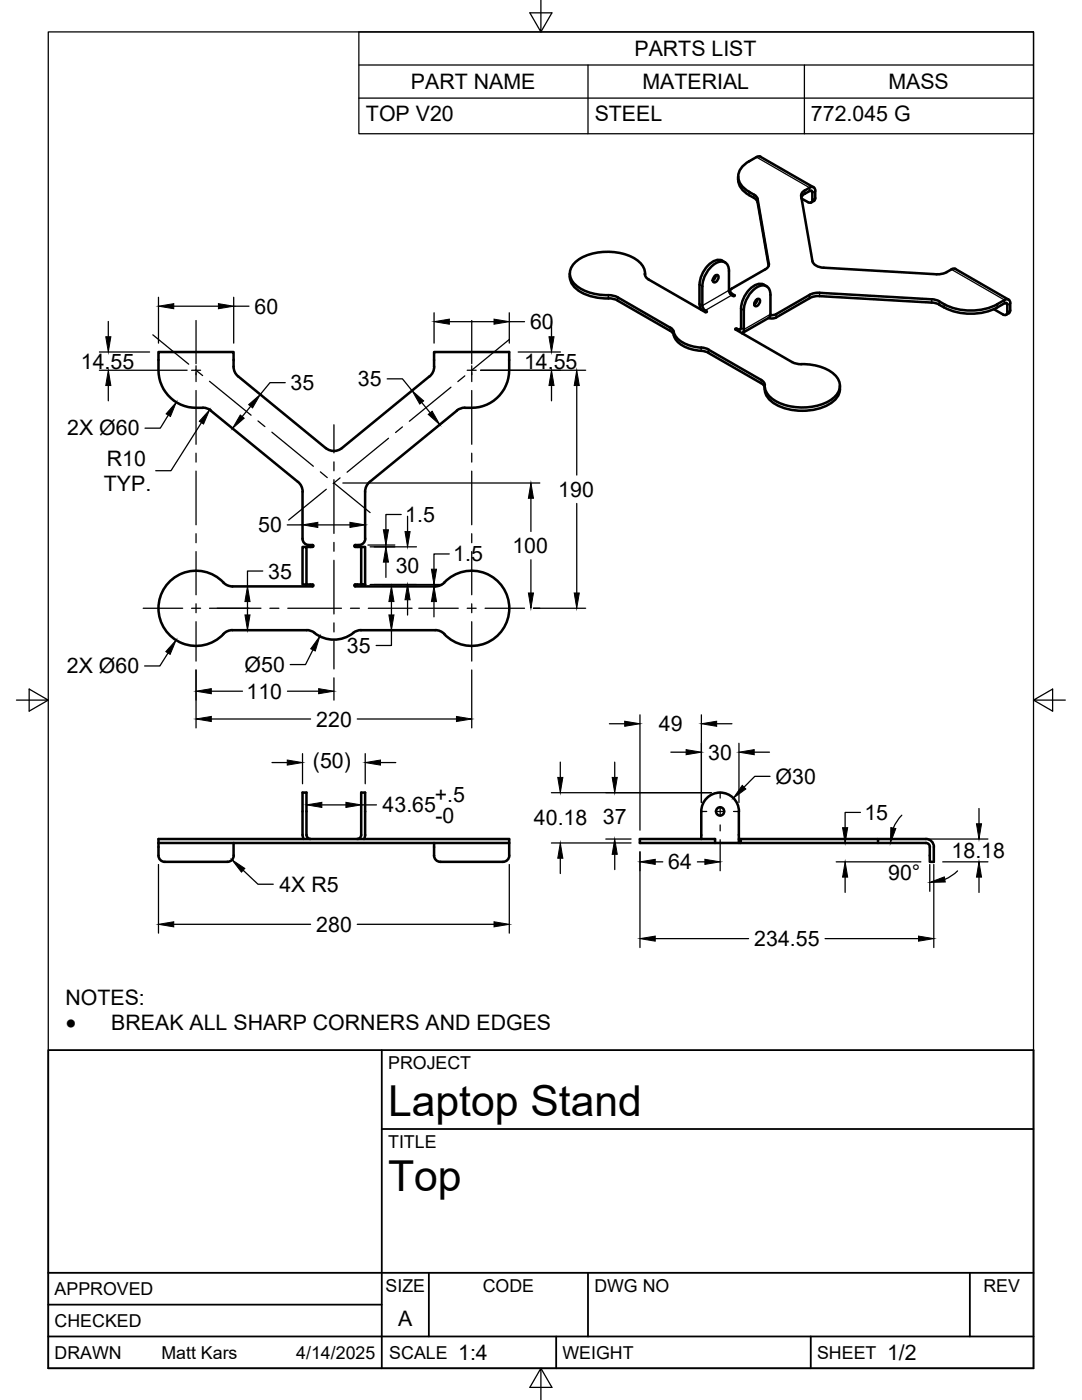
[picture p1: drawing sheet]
<svg xmlns="http://www.w3.org/2000/svg" width="216mm" height="279mm" viewBox="0 0 216 279" stroke-linecap="round" stroke-linejoin="round" font-family="sans-serif">
<!-- layer: Visible -->
<g fill="none" stroke="#000" stroke-width=".51">
<path d="M147.3 35.2v.7M147.3 35.9a3.7 3.7 0 0 0 2.2 3 2.48 2.48 0 0 1 1.7 1.5M151.2 39.7l2.2 12.9M151.7 31.3l10.6 6.1M151.7 31.3l-.5-.1a9 9 0 0 0-3.5 2.7 2.92 2.92 0 0 0 1 3.9l.8 .5a2.49 2.49 0 0 1 1.7 1.4M159.9 39.6l1.7 .9 .5-.3v-.4M161.5 37.5a1.96 1.96 0 0 0-1.6 1.7l2.2 12.9a2.21 2.21 0 0 0 2.3 1.3l22.5 1.3 1.3-.1 1.6-.8M161.5 38.1l-1.2 .7-.4 .6M161.6 37.4a.69 .69 0 0 1 .8 0 .69 .69 0 0 1 .3 .7l-.1 1.7-.2 .3-.6 .3M161.6 38.1h.4l.1 .3M162.1 38.4v1.4M113.7 54.6a3.9 3.9 0 0 0 2.8 4 13.2 13.2 0 0 0 5.7 1l1 .4"/>
<path d="M123.2 60l10.5 6M128.7 54.6v.2M128.7 54.7a1.23 1.23 0 0 0 .7 1.1M128.7 54.7a3.9 3.9 0 0 0-2.6-3.4 11.5 11.5 0 0 0-10.9 .7 3 3 0 0 0 .1 5.3 11.8 11.8 0 0 0 6.9 1.7l1 .3 10.5 6.1M129.4 55.8l11.3 6.5M142.6 55.1l.6-.2a.94 .94 0 0 1-.8 1.4 .81 .81 0 0 1 .2-1.2zM142.8 54.9l-.1 .6-.5 .5M144.7 52.4a2.09 2.09 0 0 0-3 .2 6.1 6.1 0 0 0-2.1 4.2v3.9l.3 1.1M145.7 58.1v.5M146 58.6l.6 .4a.97 .97 0 0 1-1.1-1.1v-3.8a1.62 1.62 0 0 0-.8-1.7 1.62 1.62 0 0 0-1.9 .1 5.9 5.9 0 0 0-2.7 4.6v3.9l.2 .5 .4 .5M146 57.6l-.3 .5 .3 .5M150.8 59.9l.7-.2a.94 .94 0 0 1-.8 1.4 .81 .81 0 0 1 .1-1.2z"/>
<path d="M151.1 59.7l-.2 .6-.4 .4M151.2 40.4l2.2 12.6M153 57.1a2.12 2.12 0 0 0-3 .2 6 6 0 0 0-2.1 4.3v3.8M153.4 52.6a1.18 1.18 0 0 1-.7 1.2l-6.7 3.8M163.5 58.4l22.4 1.3 1.2 .3 1.3 .7M163.5 59.1l22.4 1.3M163.6 58.4l-1.7 .3-7 4-1.2 .2M163.6 59.1l-1.3 .1-.8 .3-6.6 3.9a1.97 1.97 0 0 1-1.5 .1M190.6 53.7l10.6 6.1M190.7 53.7h-.8M200.4 59.9a11.8 11.8 0 0 1-12 .8M200.5 59.9a.68 .68 0 0 1 .8-.1 .68 .68 0 0 1 .3 .7v1.7l-.3 .3-.6 .3"/>
<path d="M86.6 73.2v-2.9h15v.9a11.1 11.1 0 0 1-1 6.4 7.8 7.8 0 0 1-7.9 3.8 2.34 2.34 0 0 0-1.5 .5M86.6 73.2a2.51 2.51 0 0 1-.9 1.9l-17.5 14.4a2.52 2.52 0 0 1-3.2-.1M133.7 66l.5 .4 .3 .5M133.7 65.4l.5 .4 .3 .4M134.4 66.2a5.1 5.1 0 0 0 4.6 3.1l.9 .1M134.4 66.9a5.1 5.1 0 0 0 4.6 3l.9 .1M139.9 70l1.5 .4M139.9 69.4l1.5 .4M140.7 62l.3 .1M141 62.1v.2h-.3M141.4 69.8l10.5 6M141.4 70.4l10.5 6.1"/>
<path d="M147.9 65.4l-.2 .4-.8-.2-.2 .1 11.4 6.6M151.9 76.5l.5 .4 .2 .5M152.6 77a3.6 3.6 0 0 0 2.2 3.7 11.5 11.5 0 0 0 11.3-.5 3.4 3.4 0 0 0 1.5-3.2M153.4 63.4l-5.3 3.1 .2-.2 .1-.6M153.4 63.4l.4-.7-.1-3.8a1.63 1.63 0 0 0-.7-1.8 1.63 1.63 0 0 0-1.9 .2 5.9 5.9 0 0 0-2.7 4.6v3.9M158.1 72.3l.6 .2 1.2 .2M159.9 72.7a9.1 9.1 0 0 1 7.1 2.6 2.88 2.88 0 0 1-.9 4.3 11.1 11.1 0 0 1-12.3-.3 3.3 3.3 0 0 1-1.2-2.7l-.7-.8M185.9 60.4l1.2 .2 1.3 .8M198.3 61.7l2.2 1.2 .5-.3v-.4M200.4 60.5a11.8 11.8 0 0 1-12 .8M200.5 60.5h.4l.1 .3M201 60.9v1.4"/>
<path d="M42.1 82l17.4 14.2a2.51 2.51 0 0 1 .9 1.9M42.1 81.9a2.34 2.34 0 0 0-1.6-.5 7.7 7.7 0 0 1-8.9-7.5v-3.6h15v1.5a3.3 3.3 0 0 0 .9 3.3l17.5 14.4M60.4 98.1v9.4M91.2 82l-17.4 14.2a2.51 2.51 0 0 0-.9 1.9v9.4M44.6 116.2l.6 .5 1.2 .3h16l.1-.2-.1-.2h-1.2M44.6 116.2a7.5 7.5 0 0 0-10.7-.2 7.5 7.5 0 0 0 0 10.8 7.5 7.5 0 0 0 10.7-.2M60.4 109.2h.8v7.4h-.8zM60.4 107.5a1.46 1.46 0 0 0 2 1.3l.1 .2-.1 .1-1.2 .1M71.6 108.8h-.7l-.2 .2 .2 .1 1.2 .1M72.1 109.2h.8v7.4h-.8zM72.9 107.5a1.26 1.26 0 0 1-1.3 1.3M88.7 116.2a7.5 7.5 0 0 1 10.7-.2 7.5 7.5 0 0 1 0 10.8 7.5 7.5 0 0 1-10.7-.2"/>
<path d="M88.7 116.2l-1 .7-.8 .1h-16l-.2-.2 .2-.2h1.2M44.6 126.5l1-.6 .8-.1h14.8a3.1 3.1 0 0 1 2.3 1 6.3 6.3 0 0 0 7.3-.7l1.2-.3h14.8l.9 .1 1 .6M31.6 168.2v2.5a1.26 1.26 0 0 0 1.3 1.3h12.5M31.6 168.2v-.8h70v.8M31.6 168.2h70M46.6 168.2v2.6M46.6 170.7a1.26 1.26 0 0 1-1.2 1.3M60.4 166.6v-8.4h.8v8.4M60.4 166.6l.2 .8M61.2 166.6a.79 .79 0 0 0 .8 .8M72.1 166.6a.79 .79 0 0 1-.8 .8M72.1 166.6v-8.4h.8v8.4"/>
<path d="M72.9 166.6l-.3 .8M86.6 168.2v2.6a1.26 1.26 0 0 0 1.3 1.2M101.6 168.2v2.6a1.22 1.22 0 0 1-1.2 1.2h-12.5M142.7 168.2v-.8h-15v.8h57M147.4 167.4h37.3M147.4 161.9v6.3M147.4 161.9a3.8 3.8 0 0 0-3.7-3.7 3.8 3.8 0 0 0-3.8 3.7v5.5M147.8 167.4v.8M175.2 167.4v.8M184.8 167.4a1.6 1.6 0 0 1 1.6 1.6M184.8 168.2a.79 .79 0 0 1 .7 .8M185.5 169v3h.8v-3"/>
<circle cx="143.7" cy="161.9" r=".82"/>
</g>
<!-- layer: Visible Narrow -->
<g fill="none" stroke="#000" stroke-width=".25">
<path d="M149.5 38.3v.6M150.5 38.9v.6M150.9 31.3l10.6 6.2v.6l.6 .3 .6-.3M151.2 39.7v.7M160.6 38v.7M162.7 39.5l-.6 .3M121.4 58.9v.7M123.2 59.3v.7M128.7 54.7v.1M139.6 56.8l.5 .4M145.5 57.9l-5.4 3.1-.5-.3M146 58.6v.3l-5.3 3.1"/>
<path d="M146.6 58.9v.2M153.4 52.6v.3M161.5 58.9v.6M163.5 58.4v.7M185.9 59.7v.7M189.8 53.8l10.6 6.1v.6l.6 .4 .6-.4M133.7 65.4v.6M134.4 66.2v.7M139.9 69.4v.6M141 62.1v.2M141.4 69.8v.6M147 65.6v.3"/>
<path d="M147.9 61.6l.5 .3M151.9 75.8v.7M153.7 62.7l-5.3 3.1-.5-.4-.6 .4M154.9 62.7v.7M187.4 60.2v.6M188.4 60.7v.7M199 60.7v.7M201.6 61.9l-.6 .4"/>
</g>
<!-- layer: Border -->
<path d="M9.6 6.4h196.6v266.7h-196.6zM107.9 0v6.4l-2.2-3.8h4.4l-2.2 3.8M3.3 139.7h6.3l-3.8-2.2v4.4l3.8-2.2M206.2 139.7l3.8 2.2v-4.4l-3.8 2.2h6.4M107.9 273.1l2.2 3.8h-4.4l2.2-3.8v6.3" fill="none" stroke="#000" stroke-width=".25"/>
<!-- layer: Titleblock -->
<path d="M9.6 209.6h196.6v63.5h-196.6zM76.2 209.6v63.5M76.2 225.3h130M9.6 254h196.6M85.6 254v12.7M117.3 254v12.7M193.5 254v12.7M9.6 266.7h196.6M9.6 260.4h66.6M111 266.7v6.4M161.8 266.7v6.4" fill="none" stroke="#000" stroke-width=".36"/>
<!-- layer: Parts Lists -->
<path d="M71.6 6.4h134.6v20.3h-134.6zM71.6 13h134.6M71.6 19.6h134.6M117.3 13v13.7M160.5 13v13.7" fill="none" stroke="#000" stroke-width=".25"/>
<!-- layer: FD_Dimensions -->
<g fill="none" stroke="#000" stroke-width=".25">
<path d="M31.6 59.3v9.2M46.6 59.3v9.2M19.8 73.9h17.5M19.8 70.3h10M21.6 64.2v3M21.6 76.9v3.1M34.7 61.1h8.9M46.6 61.1h3.1M56.9 76.4h-3l-2 2.3M77.3 75.6h3l1.9 2.4M86.6 62.4v6.1M89.7 64.2h8.9"/>
<path d="M95.9 73.9h21M101.6 62.4v6.1M101.6 64.2h3.1M103.4 70.3h8.4M110 64.2v3M110 76.9v3.1M115.1 76.9v17.9M33.6 82.9l-1.6 2.5h-3.1M40.2 84.3l-6.1 9.6h-3M50 81.1l-1.7 2M68.4 96.4h39.3M84.2 80.3l1.6 2.1"/>
<path d="M89.1 83.6l-3.1 2.6M105.9 99.4v6.7M52.4 114h-3v3M57.3 104.8h3.1M63.4 104.8h6.4M73.4 108.8h5.4M73.9 116.6h14.5M73.9 109.1h9.2M76.3 117h3.8M77 112.2v3M80.1 102.7h-3.1v3M81.3 103v3.1"/>
<path d="M81.3 119.7v3M89.6 110.6h-3v3M105.9 111.7v6.6M115.1 100.5v17.8M33.5 130.3l-1.6 2.6h-3M39.1 133.7v11.6M42.2 137.9h6.2M49.4 120.1v2.6M57.4 137.9h6.2M62.4 129.7l-1.4 2.9h-3.1M66.6 135.3v4.4M78.1 125.8v3h-3"/>
<path d="M78.1 120.1v2.6M86.6 120.1v3M94.1 133.7v11.6M106.4 121.4h10.5M42.2 143.5h19.8M54.3 152.2h3M60.4 150.4v6M71.3 143.5h19.8M72.9 150.4v6M75.9 152.2h3.1M110 158.2h31.9M111.8 152.1v3.1"/>
<path d="M121.6 144.4h3.1M122.7 152.1v3.1M127.7 142.7v23M133.9 150.1h3M140 142.7v17.5M143 144.4h3M147.4 148.3v11.9M150.5 150.1h3M153.6 154.9h-3l-2.1 2.2M31.6 172.5v13.7M48.5 173.7l3 2.8h3M64.2 160.6h4.8"/>
<path d="M72.1 160.6h3M101.6 172.5v13.7M110 168.2h15.9M111.8 171.3v3M120.9 167.4h5M122.7 170.5v3M127.7 170v19.1M130.7 172h1.5M139.1 172h1.6M143.7 167.6v6.2M166.9 172h16.8M166.9 168.2h6.5"/>
<path d="M168.6 175v3.1M171.7 162.1h-3.1v3.1M179.9 162.7l-.9 1.2-.7 1.3M184.5 167.4h12.6M185.5 172.5v5.4M186.3 172.5v16.6M188.1 172h9M191.1 173.8l-1.2 1-1.4 .7M195.3 161.4v3M195.3 175v3.1M34.7 184.5h27.3M71.3 184.5h27.3"/>
<path d="M130.7 187.3h18.7M164.6 187.3h18.7"/>
</g>
<g fill="#000" stroke="#000" stroke-width=".2">
<path d="M21.6 73.9l.5 3h-1zM21.1 67.2h1l-.5 3.1zM31.6 61.1l3.1-.5v1zM43.6 60.6l3 .5-3 .5zM86.6 64.2l3.1-.5v1zM98.6 63.7l3 .5-3 .5zM109.5 67.2h1.1l-.6 3.1zM110 73.9l.6 3h-1.1zM115.1 73.9l.5 3h-1zM35.2 80.3l-1.2 2.8-.9-.5zM41.8 81.8l-1.2 2.8-.8-.5zM47.9 82.8l.8 .7-2.3 2z"/>
<path d="M49.6 80.8l2.3-2.1-1.5 2.7zM82.2 78l2.3 2-.7 .6zM85.4 82.7l.8-.6 1.6 2.7zM105.9 96.4l.5 3h-1zM60.4 104.8l3-.6v1.1zM69.8 104.2l3.1 .6-3.1 .5zM77 109.1l.5 3.1h-1zM76.5 105.7h1l-.5 3.1zM81.3 116.6l.5 3.1h-1zM80.8 106.1h1l-.5 3zM86.1 113.6h1l-.5 3zM105.4 118.3h1l-.5 3.1z"/>
<path d="M114.6 118.3h1l-.5 3.1zM35.1 127.7l-1.1 2.9-.9-.6zM39.1 137.9l3.1-.5v1.1zM48.9 122.7h1l-.5 3.1zM49.4 117l.5 3.1h-1zM63.8 127l-.9 2.9-.9-.4zM63.6 137.4l3 .5-3 .6zM78.1 117l.5 3.1h-1zM77.6 122.7h1l-.5 3.1zM86.6 117l.5 3.1h-1zM39.1 143.5l3.1-.5v1zM57.3 151.7l3.1 .5-3.1 .5z"/>
<path d="M72.9 152.2l3-.5v1zM91.1 143l3 .5-3 .5zM111.3 155.2h1l-.5 3zM122.2 155.2h1l-.5 3zM124.7 143.9l3 .5-3 .5zM136.9 149.6l3.1 .5-3.1 .5zM140 144.4l3-.5v1zM148.1 156.7l.7 .8-2.5 1.8zM147.4 150.1l3.1-.5v1zM46.3 171.6l2.6 1.7-.7 .8zM61.2 160.6l3-.5v1zM69 160.1l3.1 .5-3.1 .5z"/>
<path d="M111.8 168.2l.5 3.1h-1zM122.7 167.4l.5 3.1h-1zM127.7 172l3-.5v1zM140.7 171.5l3 .5-3 .5zM168.6 172l.5 3h-1zM168.1 165.2h1l-.5 3zM177.8 165.2l1 .2-1.1 2.8zM185.5 176.1l2.9-1.1 .2 1zM194.8 164.4h1.1l-.6 3zM195.3 172l.6 3h-1.1zM31.6 184.5l3.1-.5v1zM98.6 184l3 .5-3 .5z"/>
<path d="M127.7 187.3l3-.5v1zM183.3 186.8l3 .5-3 .5z"/>
</g>
<!-- layer: Smart Centers -->
<g fill="none" stroke="#000" stroke-width=".25">
<path d="M30.5 66.8l7.2 5.9M38.2 73.9h1.8M39 73.8l1.4 1.2M39.1 64v8.6M39.1 73v3.2M39.1 77.9v10.8M41.8 76.1l8.3 6.8M90 77.3l-8.3 6.8M92.8 75l-1.4 1.2M93.2 73.9h1.8M94.1 64v8.6M94.1 73v3.2"/>
<path d="M94.1 77.9v10.8M101.6 67.7l-7.5 6.2M39.1 90.4v1.8M39.1 94v10.7M51.5 84l1.4 1.1M54.3 86.3l8.2 6.7M63.9 94.2l1.4 1.1M65.1 97.6l-7.5 6.2M66.6 84.8v5.6M66.6 92.2v1.8M66.6 95.7v10.8M66.7 96.4l7.2 5.9"/>
<path d="M67.9 95.4l-1.4 1.1M77.5 87.5l-8.2 6.7M80.3 85.2l-1.4 1.1M94.1 90.4v1.8M94.1 94v10.7M39.1 106.5v1.8M39.1 110.1v8.6M66.6 108.2v1.8M66.6 111.8v10.7M94.1 106.5v1.8M94.1 110.1v8.6M28.6 121.4h7.8"/>
<path d="M38.2 121.4h1.8M39.1 120.5v1.8M39.1 124.1v7.8M41.8 121.4h10.3M53.8 121.4h1.8M57.4 121.4h10.7M66.6 124.3v1.8M66.6 127.9v5.6M69.9 121.4h1.8M73.5 121.4h8.7M83.6 121.4h7.8M93.2 121.4h1.8"/>
<path d="M94.1 120.5v1.8M94.1 124.1v7.8M96.8 121.4h7.9M143.7 158.1v1.2M139.8 161.9h1.2M142.8 161.9h1.8M143.7 161.1v1.7M143.7 164.6v1.2M146.4 161.9h1.2"/>
</g>
<g font-size="8.5">
<text x="77.4" y="222.8">Laptop Stand</text>
<text x="77.4" y="237.8">Top</text>
</g>
<text font-size="4.5" x="13.1" y="205.7">·</text>
<g font-size="4.3">
<text x="126.6" y="11.2">PARTS LIST</text>
<text x="82" y="17.8">PART NAME</text>
<text x="128.2" y="17.8">MATERIAL</text>
<text x="177.3" y="17.8">MASS</text>
<text x="73" y="24.2">TOP V20</text>
<text x="118.7" y="24.2">STEEL</text>
<text x="161.8" y="24.2">772.045 G</text>
<text x="50.8" y="62.6">60</text>
<text x="105.8" y="65.7">60</text>
<text x="16.1" y="73.6">14.55</text>
<text x="58" y="77.9">35</text>
<text x="71.4" y="77.1">35</text>
<text x="104.6" y="73.6">14.55</text>
<text x="13.4" y="86.9">2X Ø60</text>
<text x="21.3" y="92.9">R10</text>
<text x="20.7" y="98">TYP.</text>
<text x="111.4" y="99.1">190</text>
<text x="51.5" y="106.3">50</text>
<text x="80.9" y="104.2">1.5</text>
<text x="90.4" y="112">1.5</text>
<text x="102.3" y="110.4">100</text>
<text x="53.5" y="115.5">35</text>
<text x="79" y="114.4">30</text>
<text x="69.2" y="130.3">35</text>
<text x="13.4" y="134.4">2X Ø60</text>
<text x="48.8" y="134.1">Ø50</text>
<text x="49.2" y="139.4">110</text>
<text x="63.1" y="145">220</text>
<text x="131.5" y="145.9">49</text>
<text x="62.4" y="153.3">(50)</text>
<text x="141.3" y="151.6">30</text>
<text x="86.8" y="160.1">+.5</text>
<text x="154.7" y="156.4">Ø30</text>
<text x="76.3" y="162.1">43.65</text>
<text x="86.9" y="164.2">-0</text>
<text x="106.6" y="164.5">40.18</text>
<text x="120.3" y="164.4">37</text>
<text x="172.5" y="163.6">15</text>
<text x="133.3" y="173.5">64</text>
<text x="189.9" y="171.2">18.18</text>
<text x="55.8" y="177.9">4X R5</text>
<text x="177.2" y="175.7">90°</text>
<text x="63.1" y="185.9">280</text>
<text x="150.5" y="188.8">234.55</text>
<text x="13.1" y="200.5">NOTES:</text>
<text x="22.2" y="205.7">BREAK ALL SHARP CORNERS AND EDGES</text>
<text x="79.5" y="264.5">A</text>
<text x="91.4" y="271.4">1:4</text>
<text x="177" y="271.4">1/2</text>
</g>
<g font-size="3.5">
<text x="77.4" y="213.4">PROJECT</text>
<text x="77.4" y="229.1">TITLE</text>
<text x="76.9" y="257.8">SIZE</text>
<text x="96.3" y="257.8">CODE</text>
<text x="118.6" y="257.8">DWG NO</text>
<text x="196.2" y="257.8">REV</text>
<text x="10.9" y="258.5">APPROVED</text>
<text x="10.9" y="264.8">CHECKED</text>
<text x="10.9" y="271.2">DRAWN</text>
<text x="32.2" y="271.2">Matt Kars</text>
<text x="59.1" y="271.2">4/14/2025</text>
<text x="77.7" y="271.2">SCALE</text>
<text x="112.2" y="271.2">WEIGHT</text>
<text x="163" y="271.2">SHEET</text>
</g>
</svg>
